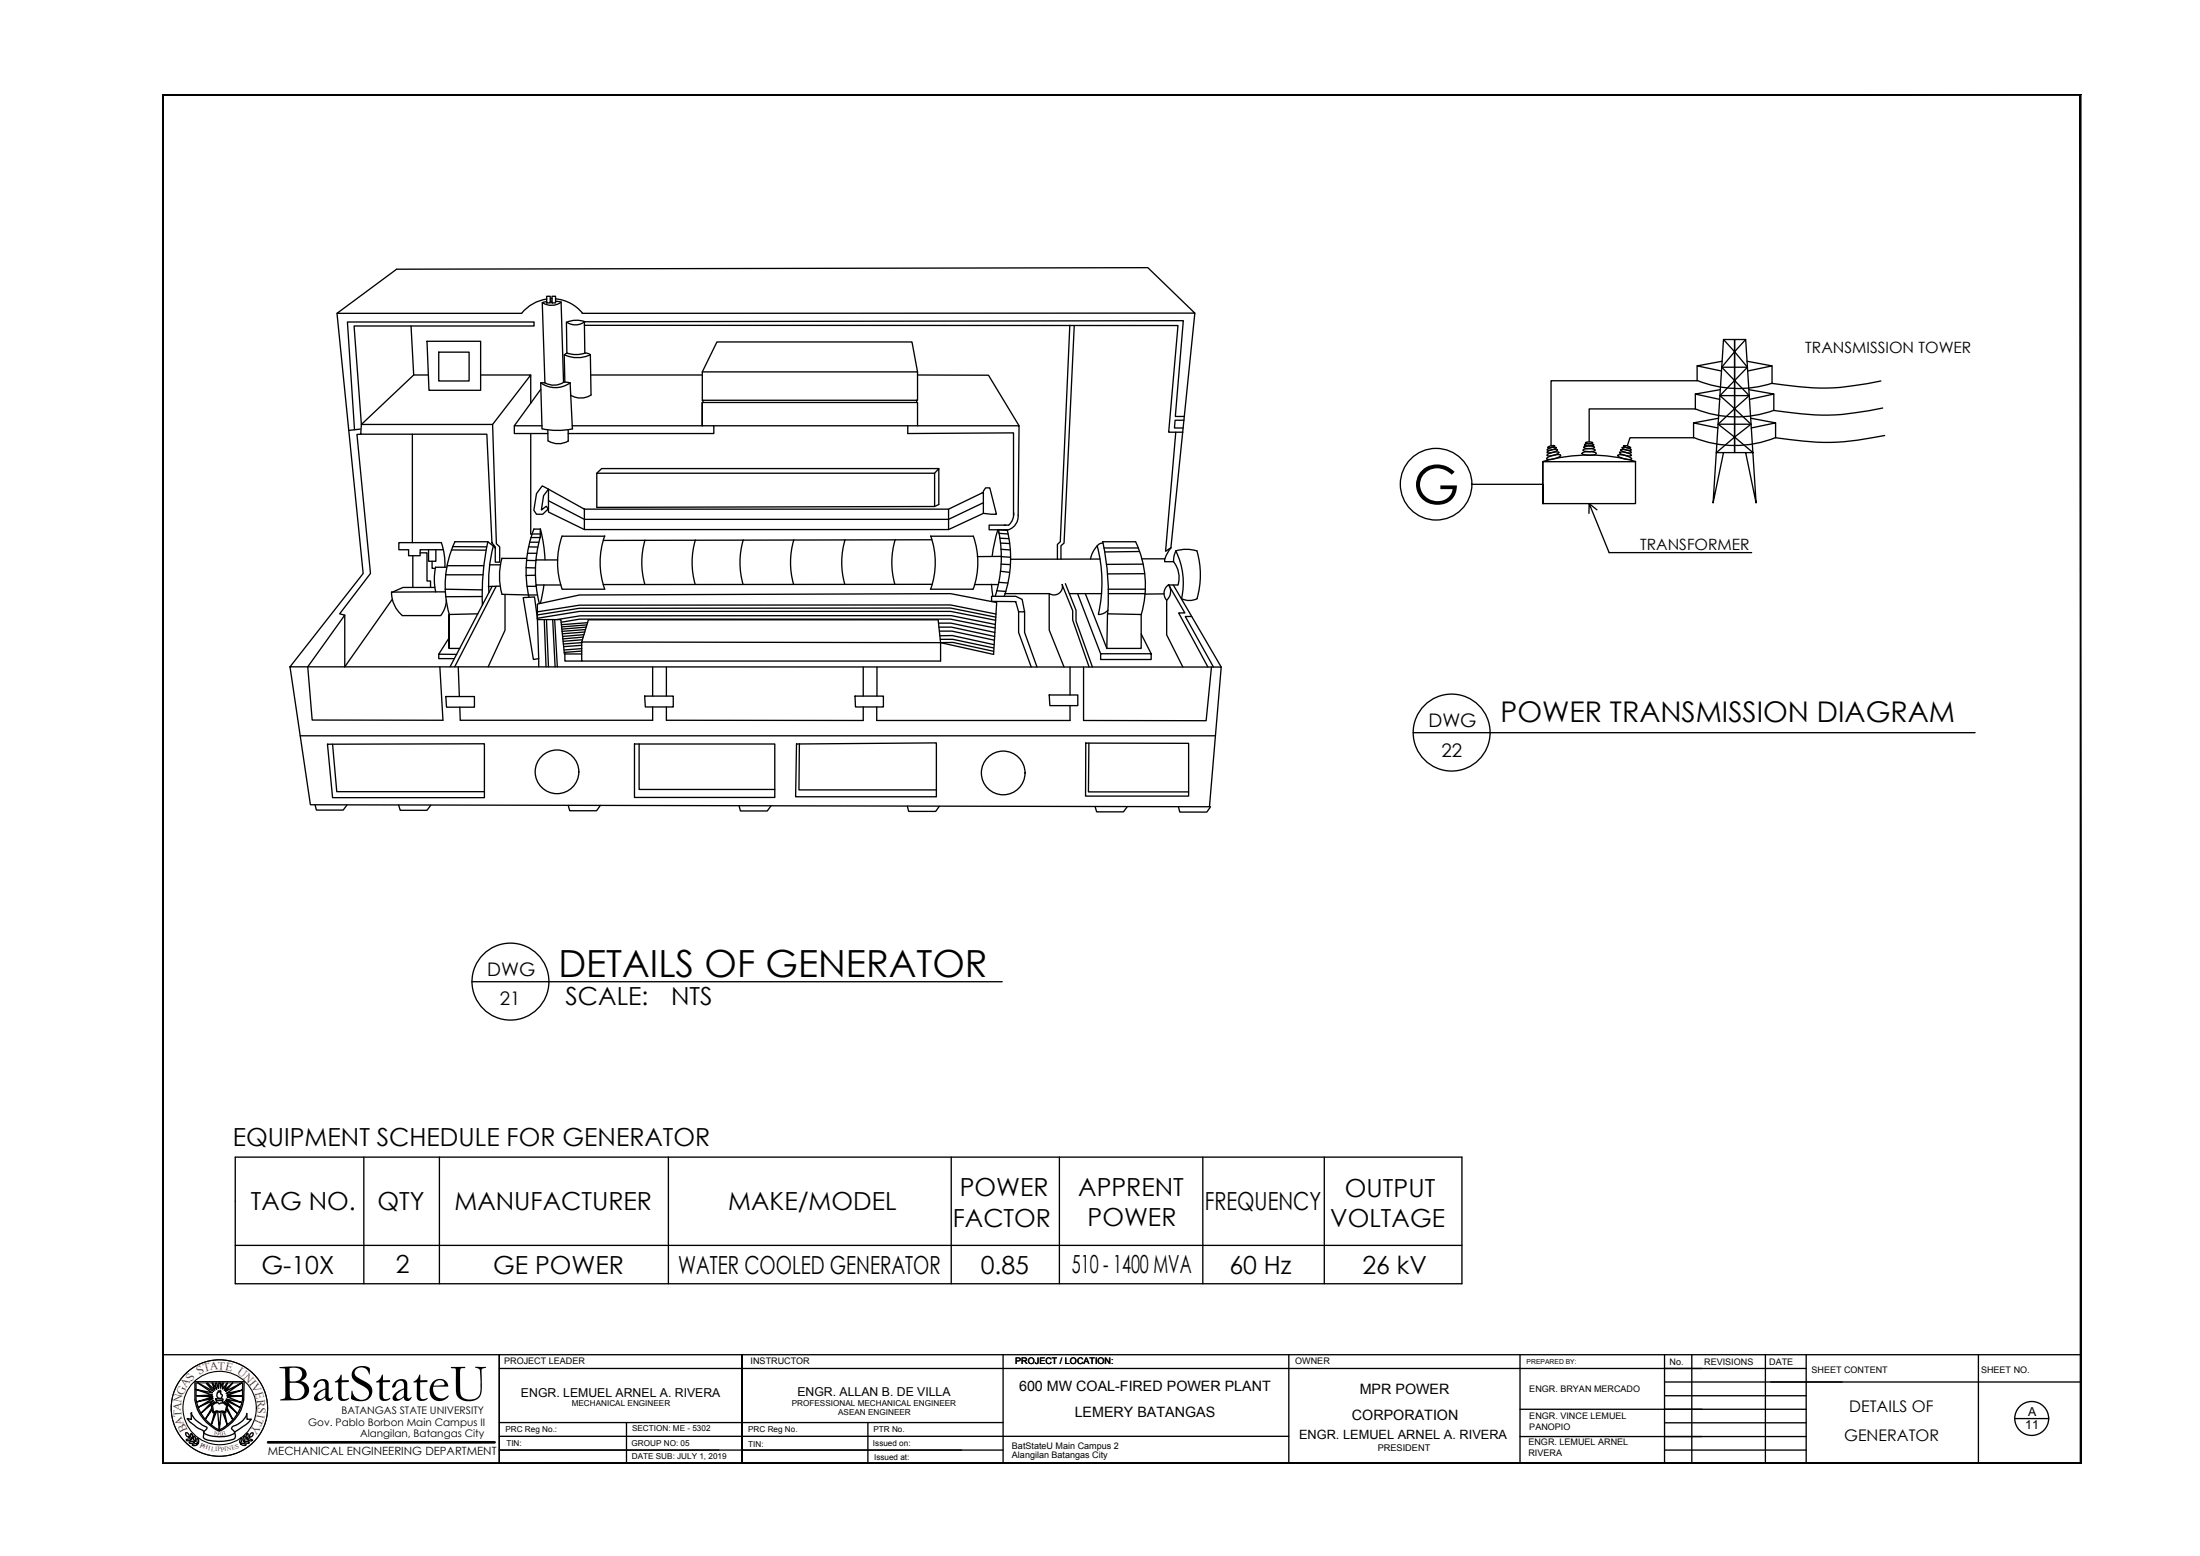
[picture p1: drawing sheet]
<svg xmlns="http://www.w3.org/2000/svg" width="420mm" height="297mm" viewBox="0 0 420 297" stroke-linecap="round" stroke-linejoin="round" font-family="sans-serif">
<!-- layer: WALL -->
<path d="M31 279.4h366.4l-.1-.2zM31.2 279.2h366.1l-366.3 .2zM31 18v261.4l.2-.2zM31 18l.2 .2v261zM31 18l.2 .2 366.2-.2zM31.2 18.2l366.2-.2-.1 .2zM397.4 18l-.1 .2 .1 261.2zM397.3 18.2l.1 261.2-.1-.2z" fill="#000" stroke="#000" stroke-width=".19"/>
<!-- layer: SHEET -->
<g fill="none" stroke="#000" stroke-width=".25">
<path d="M31 258.6h366.4M95.3 258.6v20.8M191.6 258.6v20.8M246.1 258.6v20.8M290.3 258.6v20.8M317.9 258.6v20.8M323.1 258.6v20.8M337.2 258.6v20.8M344.9 258.6v20.8M377.8 258.6v20.8M95.3 261.2h249.6M95.3 276.8h96.3"/>
<path d="M95.3 274.2h150.8M95.3 271.6h96.3M141.7 279.4v-20.8v20.8M165.7 271.6v7.8M290.3 274.2h54.6M290.3 269h54.6M317.9 266.4h27M317.9 263.8h79.5M317.9 276.8h27M317.9 271.6h27M384.7 270.8h6.5"/>
<circle cx="388" cy="270.8" r="3.2"/>
</g>
<!-- layer: 0 -->
<g fill="none" stroke="#000" stroke-width=".25">
<path d="M64.4 59.8l5 49.7-14 17.8h177.8l-2.2 26.7-171.7-.4-3.9-26.3M99.6 59.8h-35.2l11.3-8.4 143.5-.3 9 8.7h-117M104.4 56.6h.7v1.2h-.7zM104.4 57.6l-.8 .2 .5 15.3M104.4 57.1a7.5 7.5 0 0 0-4.7 2.7M105.4 56.6h.7v1.2h-.7zM105.4 57.5h-.3M105.5 57h-.4M106.1 57.5l1.1 .2M106.1 57.1a7.5 7.5 0 0 1 5.1 2.7M107.2 57.7l.4 15.3M107.2 57.7a3.2 3.2 0 0 1-3.6 .1"/>
<path d="M228.2 59.8l-4.6 44.8-1 .6 2-22.7M78.5 62.2l.5 9.4M81.5 65.2h10.3v9.3h-9.9zM81.8 71.6h-2.8l-10 9.4-1.4-18.8h34.4v-.7h-35.6l1.3 20.5M83.8 67.2h5.8v5.5h-5.8zM91.8 71.6h9.6l-7.3 9.4M101.4 71.6v5.4M103.3 74.3l-5.1 7h5.3M103.3 73.1a4.7 4.7 0 0 0 5.6 0M104.1 73.1a3.4 3.4 0 0 0 3.6-.1l1.2 .1M104.1 73.1h-.8l.2 8.8M107.8 67.7l.1 5.3"/>
<path d="M107.8 67.7l.5-.3 1.1 .3 1.8-.1a1.39 1.39 0 0 1 1.5 .1l.2 7.7M108.2 61.5l.1 5.9M108.2 61.5a2.94 2.94 0 0 0 3.5-.1l-.6-.2a4.7 4.7 0 0 0-2.9 .3M108.9 73.1l.4 8.8M111.6 62.1h113.4l-1.8 20.4h2.7M111.7 67.4l-.1-6 114.4-.2-1.5 18.3h1.7M112.8 67.7a5.7 5.7 0 0 1-5 0M112.8 71.6h21.3M112.9 75.4a3.6 3.6 0 0 1-3.9 .1M134.1 76.8v4.5v-4.5h41.1v4.5M134.1 71h41.1v5.4h-41.1zM134.1 71l2.8-5.7h37.3l1 5.7"/>
<path d="M134.3 76.4v.4M175.1 76.4v.4M175.2 71.6h13.6l5.8 9.7M204.3 62.1l-1.8 41.3-.6 .5v2.9M205.2 62.1l-2 41.6-.6 .5v2.6M68.8 81.9l-2.2 .3M68.9 82.9h-.7l2.6 26.6-5.9 7.7 .9 .2-7 9.9 .8 10.2h25l-.6-10.2M69 81h25.1l.7 22.8 .6 .6v2.9h-.8v-2.9l-.6-.8-1-20.7h-24.1zM78.8 82.9v20.7M98.2 81.3v1.5h6.4M101.4 82.8v19.1h1.8M103.6 81.9a14.2 14.2 0 0 0 5.8 0"/>
<path d="M104.6 82.1l.1 2.1M104.7 97.1l-.4-.5-.9 .8 .4-2.8 .9-1.2 6.9 3.8v3.9h69.6v-3.9h-69.6M104.7 84.2a3.7 3.7 0 0 0 3.9 0M104.7 97.1l-1.1 1.1h-1.1l-.5-.8 .5-3.2 1.1-1.4 1.1 .6v4.3l6.9 3.4M104.7 95.6l6.9 3.5h69.6l6.6-3.1M108.5 82v2.2M109.3 81.3h27v1.5h-27.8M136.3 81.3h58.3l-.1 17.1M173.4 81.3v1.5l20.2-.2v15.8M178.5 90.3l.8-.8v6.8l-.8 .4-64.5 .2v-6.6h64.5v6.4M179.3 89.5h-64.4l-.9 .8M181.2 97.2l6.6-3.2v4l-6.6 3.1"/>
<path d="M187.8 94l.4-.9h.8l1.3 5.1-2.5-.2M193.6 97.9a2.83 2.83 0 0 1-1 2.3h-3.7v.9h3.7a2.73 2.73 0 0 0 1.8-2.7M226.1 80.2h-1.7l-.1 1.5h1.7M74.9 114.4l-9.1 12.9v-9.9M78.8 106.1v6M80.2 105.5h1.3v5.4h.7v1.2M81.8 104.9v2.2h1.4v-2.2M82.5 107.1v1.4h.7M83 112.1h-6l-2.2 1M83.2 108.3l-.2 2.6 .2 2.1M83.2 108.3h2.1M83.2 113h-8.4a5.7 5.7 0 0 0 2.1 4.5h7.2"/>
<path d="M83.2 113h1.9M84.3 103.6h-8.1v1.3h1.8v1.2h2.2v-1.2h4.4M84.3 103.6l.5 2 .2 2.7M85 112.5l7.1 .1M85.1 109.7h7.2M85.3 114.6l-.4 1.5-.7 1.4M85.4 108h7M86.2 105h6.6M86.5 104.4h6.4M86.9 103.4h6.2M86.9 103.4a19.7 19.7 0 0 0-1.1 13.9M91.2 117.2l-5.4 .1"/>
<path d="M92 113.9h-6.9M93.1 103.4l1.1 .8 .4 .5M93.2 103.4a47.8 47.8 0 0 0-1.1 12.1M93.5 107.8h2.1M94 111.9l-8 15.4M94.2 104.2a27.3 27.3 0 0 0-.8 8.9M94.8 111.9l-8 15.4M95.5 111.9l-2.2 .1M95.9 106.6h4.7M95.9 106.6a12.7 12.7 0 0 0 0 6.8l6.7 .2M96.4 113.5v6.8l-3.2 7M99.9 114.1l2.2-.1 .5 4 .3 7.7-1 .2z"/>
<path d="M100.5 108.4h1.7M100.6 107h1.7M100.6 111.9h1.8M100.7 105.6h1.8M100.9 104.4h1.8M101.1 103.5h1.8M101.4 102.6h1.8M102 101h1.2v1.4M102 101a22.4 22.4 0 0 0-1 13M102.2 109.8l-1.7 .1M102.3 111.7h4.8M102.3 106.9h4.2"/>
<path d="M102.6 116.8l8.1-1.3h70.8l8.7 1.7M102.6 117.4l8.1-1.3h70.8l8.7 1.7M102.6 118l8.1-1.3h70.8l8.6 1.7M103.2 101a28.1 28.1 0 0 1 .9 5.9M103.2 102.4a24.4 24.4 0 0 0-.2 12.8M103.9 111.6l-.7 3.5M103.9 118.3l.4 9M104.4 118.3l.3 9M105.6 118.3l.4 9M105.9 118.3l.5 9M106.4 118.3l4.4-.7 70.9-.1 8.4 1.7M107.2 118.8l3.5-.6h70.8l8.5 1.7"/>
<path d="M107.4 102.3a15.2 15.2 0 0 0 0 10.2M107.4 112.5h8.1M107.4 102.4h8.1M111.9 119.7l-4.6 .4M112.1 119.3l-4.9 .4M112.2 118.9l-5 .4M115.5 102.3a15.2 15.2 0 0 0 0 10.2M123.2 103.1a15.2 15.2 0 0 0 0 8.5M132.8 103.1a15.2 15.2 0 0 0 0 8.5M142 103.1a15.2 15.2 0 0 0-.1 8.4M151.6 103a15.2 15.2 0 0 0 0 8.5M161.4 103a15.2 15.2 0 0 0-.1 8.5"/>
<path d="M171 103a15.2 15.2 0 0 0-.1 8.5M177.7 112.5h8.1M177.7 102.4h8.1M177.7 102.3a15.2 15.2 0 0 1 0 10.2M177.9 103l-62.7 .2M178 111.5l-62.8 .1M179.3 119h2.3l8.4 1.7M179.3 119.7h2.4l8.3 1.8M185.9 102.3a15.2 15.2 0 0 1 0 10.2M186.1 111.6h4.5M186.7 106.3l6.3 .1M189.4 111.5l.2 2.3"/>
<path d="M189.4 113.8h4.6l1.2 .6 .5 2.4h-1.2l-.5-1.9-4.6-.1zM190.3 112.8l1.8 .1M190.6 101.1l-.6 2.2-.5 2.9M190.7 111.2l1.8 .1M190.8 101.6a24.4 24.4 0 0 1-.7 12.2M190.8 101.8l1.7 .1M190.9 102.7l1.8 .1M191.1 109.1l1.7 .2M191.1 103.7l1.7 .1M191.1 104.9l1.8 .1M191.2 107.7l1.8 .1M191.8 100.2l.3 .1"/>
<path d="M191.9 113.3h8.5v7l2.8 7M192.4 101.1a22.4 22.4 0 0 1-.6 12.7M192.4 101.3l-1.6-.2-.1 .5M194.5 116.8v3.9l2.4 6.6M195.7 116.8v3.9l2.3 6.6M202.8 111.6l2.1 5v1.8l3.1 8.9M202.9 111.6a1.63 1.63 0 0 1-.7 1.7 1.63 1.63 0 0 1-1.8 0M203.5 111.4l2 5.1v2.1l3.1 8.7M204.2 113.3h6.2M205.8 113.3l4.4 11.5M207.3 113.3l4.1 10.5M209.5 104.2a27.3 27.3 0 0 1 .3 13.1"/>
<path d="M210.1 106.7l-17.1 .1M210.6 103.4h6.2M210.6 103.4a47.8 47.8 0 0 1 .9 13.7M210.7 103.7a1.95 1.95 0 0 0-1.7 1.3l-.7 1.7M210.8 104.6h6.6M211.5 117.2l6.4 .1v6.5h-6.5zM211.6 116.5l-1 .7-.8 .1M211.6 112.5h7.1M211.7 113.3h7M216.9 103.4a19.7 19.7 0 0 1 1.1 13.9M217.6 105.3l-6.6 .1M218 106.7h4.4v.5h1.7"/>
<path d="M218.3 107.7h-7M218.6 109.5l-7.1 .1M222.3 113.4h-3.6M222.8 114.6a2.26 2.26 0 0 0 .4-3 1.97 1.97 0 0 0-.4 3v6.6l3.1 6.1M223.7 104.6l-.6 .7-.6 1.3M224.1 111.7l9.1 15.6M224.6 105.2l-.3 .7-.2 1.3a4.8 4.8 0 0 1 .9 4.4M225 111.7h-1.8l3.1 5.3h-1.2l5.6 10.3M225.7 114.3a3.3 3.3 0 0 0 2.9 0M227.6 117.7h-1.2l5.3 9.6M228.6 114.3a16.3 16.3 0 0 0 0-9.1l-1.1-.3h-1.2l-1.7 .3a13.7 13.7 0 0 1 1 9.1M83.8 124.9v.8h3"/>
<path d="M85.1 133h5.5v2h-5.3zM85.8 123.8v-6.5v6.5h2M85.8 121.8l-2 3.1h3.4M87.5 127.3l.2 5.7M102.9 125.7v1.6M107.8 124.7l.1 .1M107.9 124.8v1.4h3.2M111.1 122.6l1.3-4.3h66.8l.4 4.4v3.5h-68.5v-3.6l68.5 .1M111.1 122.7l-3.5 .2M111.1 123.2l-3.4 .2M111.1 123.8l-3.4 .3M111.1 124.3l-3.3 .2"/>
<path d="M111.2 122.1l-3.7 .3M111.4 121.6l-3.9 .4M111.5 121.2l-4 .3M111.7 120.7l-4.3 .3M111.8 120.2l-4.5 .3M123.1 132.9h5.5v2.1h-5.4zM124.6 135v2.5h-36.7l-.1-2.5M124.6 127.3v5.6M127.3 135v2.5h37.6v-2.5M127.3 127.3v5.6M163.3 132.9h5.4v2.1h-5.3zM164.9 127.3v5.6"/>
<path d="M167.5 127.3v5.6M179.4 120.5h2.4l8.1 1.7M179.5 121.4l2.4-.1 7.9 1.8M179.6 122h2.4l7.8 1.7M179.6 122.7l10.2 2.2 .5-9.9-8.8-1.7-70.8 .3-8.1 1.7v3h4.5l.7 6.5h3.3M179.6 122.7l2.4-.1 7.8 1.7M200.4 132.7h5.4v2h-5.3zM204.4 134.7v2.8h-37v-2.5M204.4 127.3v5.4M206.9 127.3v10.2l23.4 .1 1.1-10.3M217.9 121l2 3.8v1.1h-9.7v-1.1h9.7M57.3 140.5h174.8"/>
<path d="M60.2 153.6l.2 1h5.1l.8-.9M62.5 142.1l30-.1v10.3h-29zM63.5 142.1l.8 9h28.2M76.1 153.7l.3 1h5.1l.8-1M108.5 153.8l.3 1h5.1l.8-1M121.2 142h26.8v10.2h-26.8zM122.1 142v8.7h25.9M141.2 153.8l.2 1h5.1l.7-1M152.1 142l26.7-.2v10.3h-26.9zM152.7 142l-.1 8.8h26.2M173.3 153.9l.2 1h5.2l.7-1M207.3 141.9h19.7v10.1h-19.7l.1-10.1"/>
<path d="M208 141.9l-.1 9.3h19.1M209.1 154l.3 1h5.2l.7-1M225.1 154l.2 1h5.2l.7-1M36.1 274.3h.1v-.1a.61 .61 0 0 0-.7-.7l-.1 .3a.74 .74 0 0 0 .7 .6M36.1 275.3l.7-.2 .3 .2-.2 .2a.52 .52 0 0 1-.8-.1zM36.5 269.8v1.2l-.7-.2M36.6 269.7a3.8 3.8 0 0 0 2 2.3l.9 .5a.65 .65 0 0 1-.5 .7l-.1 .3a6.3 6.3 0 0 0 5.9 .1v-.3l-.5-.5v-.4a4.6 4.6 0 0 0 2.8-2.4v-.2l.1 1.1 .7 .1a12.5 12.5 0 0 1-3.1 2.4l.2 .7a.64 .64 0 0 1-.7 .7l-1 .2a7 7 0 0 1-4.4-.5l-.1-.2a1 1 0 0 0 .1-1.1 1 1 0 0 0-1-.5l-1.6-1.3-.6-.6h.2M36.6 274.8l-.5 .2h-.4l-.1-.1a.79 .79 0 0 1 .9-.1M36.6 269.7h-.1M36.7 274.6a.72 .72 0 0 1-.2-1 .63 .63 0 0 1 .2 1.1M37.2 263.7v3.6a7.8 7.8 0 0 0 4.7 5.9 7.8 7.8 0 0 0 4.6-5.9l.1-3.6M37.2 275.1a.58 .58 0 0 0-.2-.9v.6l.3 .3"/>
<path d="M37.4 264a8.8 8.8 0 0 0 1 5.9 7.7 7.7 0 0 0 3.7 3.1M37.7 275.7a.54 .54 0 0 1-.4 .3 .54 .54 0 0 1-.5-.2l.6-.3 .3 .3M37.9 275.5v-.2a.52 .52 0 0 0-.2-.7 .75 .75 0 0 0 .2 .9M40.4 268.8l-1.2 2.1 1.3-1.7M40.6 268.2l.5-.4a.6 .6 0 0 1 .8 .2 .91 .91 0 0 1 1.3 .2h.1v.1l-.3 1.3a1.37 1.37 0 0 0-1.3-.1l-.4-.2-.3 .3-.2-.1zM41.2 267v.3a1.4 1.4 0 0 0 1.4 0v-.3h-1.4M41.3 269.5l-.9 2.5 .6-2.3M41.3 267.6v.2l-1 .2 .4 1.6a.41 .41 0 0 0 .6-.1l.7 .1a.78 .78 0 0 1 .9 .1h.2l.4-1.5-.1-.2-.2 .1-.7-.4M41.3 267.3v.4M41.7 265.5l.3 .3 .1-.4v.6l.3 .2 .1 .2-.2 .3a.58 .58 0 0 1-.8 0 .58 .58 0 0 1 .2-.9zM41.8 271.6h.2M41.8 271.7h.2"/>
<path d="M41.8 272h.2M41.8 271.9h.2M42.2 269.5l-.3 3.5-.3-3.4M42.5 267.3v.5M42.5 269.6l.9 2.4-.5-2.3M42.8 267.5l2.6 2.4-2.3-2.6 2.8 1.4-2.7-1.6 3 .7-2.8-1.1 2.9-.2-3-.1 3-1.1-3.1 .7 3-2-3.1 1.6 1.4-1.6-1.7 1.4 .6-1.4-.9 1.2 .1-1.2h-.1l-.4 1v-1h-.3l-.1 1-.3-1-.3 .1 .3 1.1-.8-1.2h-.1l.5 1.4-1.4-1.4-.2 .1 1.4 1.5-3-1.6 2.8 1.9-3.3-.7 3.3 1.1-3.1 .1 3.2 .3-3.2 .9 3.2-.6-2.9 1.7 3-1.4-2.4 2.5 2.6-2.2M43.4 268.7l1.1 2.3-1.3-2M45.9 275.5a.79 .79 0 0 0 .2-1l-.3 .5 .1 .5M46 275.6l.5 .3h.4l.1-.1a.79 .79 0 0 0-1-.1M46.3 264a8.8 8.8 0 0 1-.9 5.9 8.3 8.3 0 0 1-3.7 3.1M46.5 275.1a.83 .83 0 0 0 .3-1l-.3 .4v.6M46.7 275.2h.7l.2 .2a.63 .63 0 0 1-1-.1z"/>
<path d="M47.2 273.7l.1-.1a.72 .72 0 0 1-.2 1l-.1-.5zM47.2 274.8l.2 .2a.63 .63 0 0 0 .8 0 .79 .79 0 0 0-1-.2M47.7 274.3l-.1-.1a.61 .61 0 0 1 .7-.7l.1 .3a.74 .74 0 0 1-.8 .6"/>
<circle cx="106.4" cy="147.3" r="4.2"/>
<circle cx="191.6" cy="147.6" r="4.2"/>
</g>
<!-- layer: stair -->
<g fill="none" stroke="#000" stroke-width=".19">
<path d="M37.2 263.7h9.4M37.4 264h8.9"/>
<circle cx="41.9" cy="268.8" r="9.2"/>
</g>
<g fill="none" stroke="#000" stroke-width=".21">
<circle cx="41.9" cy="268.8" r="9.2"/>
<circle cx="41.9" cy="268.8" r="7"/>
</g>
<!-- layer: texts -->
<path d="M51.2 275.3h43.3" fill="none" stroke="#000" stroke-width=".51"/>
<!-- layer: .1 -->
<path d="M141.7 258.6v20.8M119.6 271.6v7.8" fill="none" stroke="#000" stroke-width=".25"/>
<!-- layer: MAIN LINE -->
<g fill="none" stroke="#000" stroke-width=".25">
<path d="M323.8 75.2v2.9h-20.3v6.3M323.8 78.1a20.9 20.9 0 0 0 15 .2M324.1 69.9v2.8h-27.9v12.4M324.2 72.6a20.9 20.9 0 0 0 14.3 .5M328.2 79.8l-4.8 .9 4.7 1M328.5 75.5l2.8 2.5-3.2 3M328.5 75.5h5.6M328.6 74.4l-4.8 .8 4.6 1M328.8 70.1l2.5 2.5-2.8 2.9M328.8 70.1h4.9M328.9 69l-4.8 .9 4.7 .9M329.2 64.8l2.1 2.3-2.5 3"/>
<path d="M333.4 64.8l-2.1 2.3 2.4 3M333.6 69l4.8 .9-4.6 .9M333.7 70.1l-2.4 2.5 2.8 2.9M334 74.4l4.8 .8-4.7 1M334.1 75.5l-2.8 2.5 3.1 3M334.4 79.8l4.7 .9-4.7 1M338.4 69.9v3.3l2.7 .3a45.7 45.7 0 0 0 18.1-.8M338.8 75.2v3.2l2.6 .3a45.7 45.7 0 0 0 18.2-.8M294.7 88.1h17.6v8h-17.6zM294.7 88.1v8v-3.6h-13.6M294.7 88.1a32.4 32.4 0 0 1 17.7 0M295.4 87.5l1.3-.6a1.2 1.2 0 0 1 1.3 .1l-.3 .2-1.1 .4a1.16 1.16 0 0 1-1.2-.1z"/>
<path d="M295.5 86.3l1.1-.5a.47 .47 0 0 1 .8 .2l-1.2 .4a.46 .46 0 0 1-.7-.1zM295.5 85.9a1.67 1.67 0 0 1 1.7-.4 2.07 2.07 0 0 1-1.7 .4zM295.5 86.8l.4-.3 .9-.2a.7 .7 0 0 1 .9 .1 2.78 2.78 0 0 1-2.3 .5zM295.6 85.4a1.33 1.33 0 0 1 1.3-.2 1.31 1.31 0 0 1-1.3 .2zM302.1 86.5l.9-.3h.7a1.14 1.14 0 0 1 1.2 .4 2.88 2.88 0 0 1-2.8 0zM302.4 85.8l1.3-.2a.8 .8 0 0 1 .9 .4l-1.1 .2a1.01 1.01 0 0 1-1.1-.3zM302.5 85.3a2.1 2.1 0 0 1 2 .1 2.15 2.15 0 0 1-2-.1zM302.6 84.9a2.11 2.11 0 0 1 1.8 0 1.81 1.81 0 0 1-1.8 0zM302.9 84.5l.9-.1 .4 .1a1.19 1.19 0 0 1-1.4 0zM303.5 98v-1.9l3.8 9.4h27.2M303.5 96.1l1.5 1.2M309 86.9l.4-.1 1.2 .2a1.14 1.14 0 0 1 1 .6 3 3 0 0 1-2.6-.6z"/>
<path d="M309.3 86.4a2.71 2.71 0 0 1 2.3 .5 2.22 2.22 0 0 1-2.3-.5zM309.6 85.9a2.22 2.22 0 0 1 1.9 .5 2.39 2.39 0 0 1-1.9-.5zM309.8 85.4a2.29 2.29 0 0 1 1.7 .5 1.72 1.72 0 0 1-1.7-.5zM310.1 85.1a1.34 1.34 0 0 1 1.3 .4 1.34 1.34 0 0 1-1.3-.4zM323.4 80.7v2.9h-12.1l-.5 1.5M323.4 83.5a20.9 20.9 0 0 0 15.7 0M328.1 81l3.2 2.4-3.5 3h3.5v-21.6h-2.1l-2 31.2 2-9.6M328.1 81h6.3M334.4 81l-3.1 2.4 3.5 3h-3.5v-21.6h2.1l2 31.2-2-9.6M339.1 80.7v2.9l2.6 .3a46.8 46.8 0 0 0 18.2-.8M269.9 139.9h107.3M90.1 187.4h101.3"/>
<path d="M44.9 237.7h234.3M44.9 220.9h234.3v24.2h-234.3zM69.5 220.9v24.2M83.9 220.9v24.2M127.6 220.9v24.2M181.7 220.9v24.2M202.3 220.9v24.2M229.7 220.9v24.2M252.9 220.9v24.2"/>
<circle cx="274.3" cy="92.4" r="6.8"/>
<circle cx="277.2" cy="139.8" r="7.3"/>
<circle cx="97.5" cy="187.4" r="7.3"/>
</g>
<g font-size="10.2">
<text x="269.8" y="96.2">G</text>
<text x="53.2" y="267.3">BatStateU</text>
</g>
<text font-size="7.1" x="106.7" y="186.6">DETAILS OF GENERATOR</text>
<text font-size="5.4" x="286.6" y="137.8">POWER TRANSMISSION DIAGRAM</text>
<g font-size="4.8">
<text x="108" y="191.9">SCALE:</text>
<text x="128.2" y="191.9">NTS</text>
<text x="44.5" y="218.9">EQUIPMENT SCHEDULE FOR GENERATOR</text>
<text x="47.9" y="231">TAG NO.</text>
<text x="72.1" y="231">QTY</text>
<text x="86.8" y="231">MANUFACTURER</text>
<text x="139.1" y="230.9">MAKE/MODEL</text>
<text x="183.3" y="228.4">POWER</text>
<text x="205.9" y="228.3">APPRENT</text>
<text x="230.1" y="230.9">FREQUENCY</text>
<text x="256.9" y="228.4">OUTPUT</text>
<text x="182" y="234.2">FACTOR</text>
<text x="207.7" y="234.1">POWER</text>
<text x="254.1" y="234.2">VOLTAGE</text>
<text x="49.9" y="243.2">G-10X</text>
<text x="75.6" y="243">2</text>
<text x="94.2" y="243.1">GE POWER</text>
<text x="129.5" y="243.2">WATER COOLED GENERATOR</text>
<text x="187.3" y="243.2">0.85</text>
<text x="204.7" y="243.1">510 - 1400 MVA</text>
<text x="234.8" y="243.2">60 Hz</text>
<text x="260.2" y="243.2">26 kV</text>
</g>
<g font-size="3.6">
<text x="272.8" y="138.9">DWG</text>
<text x="275.3" y="144.4">22</text>
<text x="93.1" y="186.4">DWG</text>
<text x="95.4" y="191.9">21</text>
</g>
<g font-size="3.1">
<text x="353.2" y="269.5">DETAILS OF</text>
<text x="352.2" y="275.1">GENERATOR</text>
</g>
<g font-size="3">
<text x="344.8" y="67.4">TRANSMISSION TOWER</text>
<text x="313.2" y="105">TRANSFORMER</text>
</g>
<g font-size="2.7">
<text x="194.6" y="265.5">600 MW COAL-FIRED POWER PLANT</text>
<text x="259.7" y="266.1">MPR POWER</text>
<text x="205.2" y="270.5">LEMERY BATANGAS</text>
<text x="258.2" y="271.1">CORPORATION</text>
</g>
<g font-size="2.4">
<text x="248.1" y="274.8">ENGR. LEMUEL ARNEL A. RIVERA</text>
<text x="386.8" y="272.8">11</text>
<text x="387.3" y="270.3">A</text>
</g>
<g font-size="2.3" fill="#f00">
<text x="36.6" y="263.8" transform="rotate(-56 36.6 263.8)">S</text>
<text x="38.1" y="262.6" transform="rotate(-33 38.1 262.6)">S</text>
<text x="39" y="262" transform="rotate(-14 39 262)">T</text>
<text x="40.1" y="261.6" transform="rotate(-6 40.1 261.6)">A</text>
<text x="41.5" y="261.5" transform="rotate(3 41.5 261.5)">T</text>
<text x="42.9" y="261.5" transform="rotate(12 42.9 261.5)">E</text>
<text x="45.2" y="262.1" transform="rotate(37 45.2 262.1)">U</text>
<text x="46.4" y="263" transform="rotate(46 46.4 263)">N</text>
<text x="34.5" y="269.5" transform="rotate(-86 34.5 269.5)">A</text>
<text x="34.6" y="267.9" transform="rotate(-78 34.6 267.9)">N</text>
<text x="35" y="266.4" transform="rotate(-65 35 266.4)">G</text>
<text x="35.5" y="265" transform="rotate(-57 35.5 265)">A</text>
<text x="47.5" y="264.1" transform="rotate(52 47.5 264.1)">I</text>
<text x="47.9" y="264.6" transform="rotate(61 47.9 264.6)">V</text>
<text x="48.7" y="265.9" transform="rotate(74 48.7 265.9)">E</text>
<text x="49" y="267.3" transform="rotate(84 49 267.3)">R</text>
<text x="49.1" y="270" transform="rotate(100 49.1 270)">I</text>
<text x="49.2" y="268.7" transform="rotate(94 49.2 268.7)">S</text>
<text x="34.7" y="270.6" transform="rotate(-94 34.7 270.6)">T</text>
<text x="35.2" y="271.8" transform="rotate(-110 35.2 271.8)">A</text>
<text x="35.9" y="273" transform="rotate(-114 35.9 273)">B</text>
<text x="48.5" y="271.9" transform="rotate(122 48.5 271.9)">Y</text>
<text x="49" y="270.6" transform="rotate(115 49 270.6)">T</text>
</g>
<g font-size="2.3">
<text x="99.5" y="266.7">ENGR. LEMUEL ARNEL A. RIVERA</text>
<text x="152.3" y="266.5">ENGR. ALLAN B. DE VILLA</text>
</g>
<text font-size="2.2" x="51.2" y="277.7">MECHANICAL ENGINEERING DEPARTMENT</text>
<g font-size="2">
<text x="65.2" y="270">BATANGAS STATE UNIVERSITY</text>
<text x="58.9" y="272.2">Gov. Pablo Borbon Main Campus II</text>
<text x="68.8" y="274.4">Alangilan, Batangas City</text>
</g>
<text font-size="1.8" x="263.1" y="277">PRESIDENT</text>
<g font-size="1.7">
<text x="96.3" y="260.4">PROJECT LEADER</text>
<text x="143.4" y="260.5">INSTRUCTOR</text>
<text x="193.9" y="260.5">PROJECT / LOCATION:</text>
<text x="247.4" y="260.5">OWNER</text>
<text x="318.9" y="260.5">No.</text>
<text x="325.5" y="260.5">REVISIONS</text>
<text x="337.9" y="260.5">DATE</text>
<text x="346" y="262.2">SHEET CONTENT</text>
<text x="378.3" y="262.2">SHEET NO.</text>
<text x="292.1" y="265.8">ENGR. BRYAN MERCADO</text>
<text x="291.9" y="275.9">ENGR. LEMUEL ARNEL</text>
<text x="292.1" y="271">ENGR. VINCE LEMUEL</text>
<text x="292.1" y="273">PANOPIO</text>
<text x="193.3" y="276.6">BatStateU Main Campus 2</text>
<text x="193.3" y="278.3">Alangilan Batangas City</text>
<text x="291.9" y="278">RIVERA</text>
</g>
<g font-size="1.6">
<text x="109.2" y="268.4">MECHANICAL ENGINEER</text>
<text x="151.2" y="268.5">PROFESSIONAL MECHANICAL ENGINEER</text>
<text x="96.5" y="273.4">PRC Reg No.:</text>
<text x="96.7" y="276">TIN:</text>
<text x="120.6" y="276">GROUP NO: 05</text>
<text x="120.7" y="273.3">SECTION: ME - 5302</text>
<text x="142.9" y="273.4">PRC Reg No.</text>
<text x="160.1" y="270">ASEAN ENGINEER</text>
<text x="166.8" y="273.3">PTR No.</text>
<text x="120.7" y="278.6">DATE SUB: JULY 1, 2019</text>
<text x="142.9" y="276.1">TIN:</text>
<text x="166.7" y="276.1">Issued on:</text>
<text x="166.9" y="278.7">Issued at:</text>
</g>
<text font-size="1.3" x="291.6" y="260.4">PREPARED BY:</text>
<g font-size="1.3" fill="#f00">
<text x="40.7" y="274" transform="rotate(8 40.7 274)">1</text>
<text x="41.3" y="274.1">90</text>
<text x="42.6" y="274.1" transform="rotate(-11 42.6 274.1)">3</text>
<text x="38.1" y="276.1" transform="rotate(25 38.1 276.1)">P</text>
<text x="38.7" y="276.5" transform="rotate(16 38.7 276.5)">H</text>
<text x="39.7" y="276.8" transform="rotate(11 39.7 276.8)">I</text>
<text x="40.3" y="276.9" transform="rotate(9 40.3 276.9)">L</text>
<text x="41.1" y="277">IP</text>
<text x="42.2" y="277.1" transform="rotate(-7 42.2 277.1)">P</text>
<text x="42.9" y="277.1" transform="rotate(-6 42.9 277.1)">I</text>
<text x="43.4" y="277" transform="rotate(-13 43.4 277)">N</text>
<text x="44.3" y="276.8" transform="rotate(-16 44.3 276.8)">E</text>
<text x="45" y="276.6" transform="rotate(-14 45 276.6)">S</text>
</g>
</svg>
